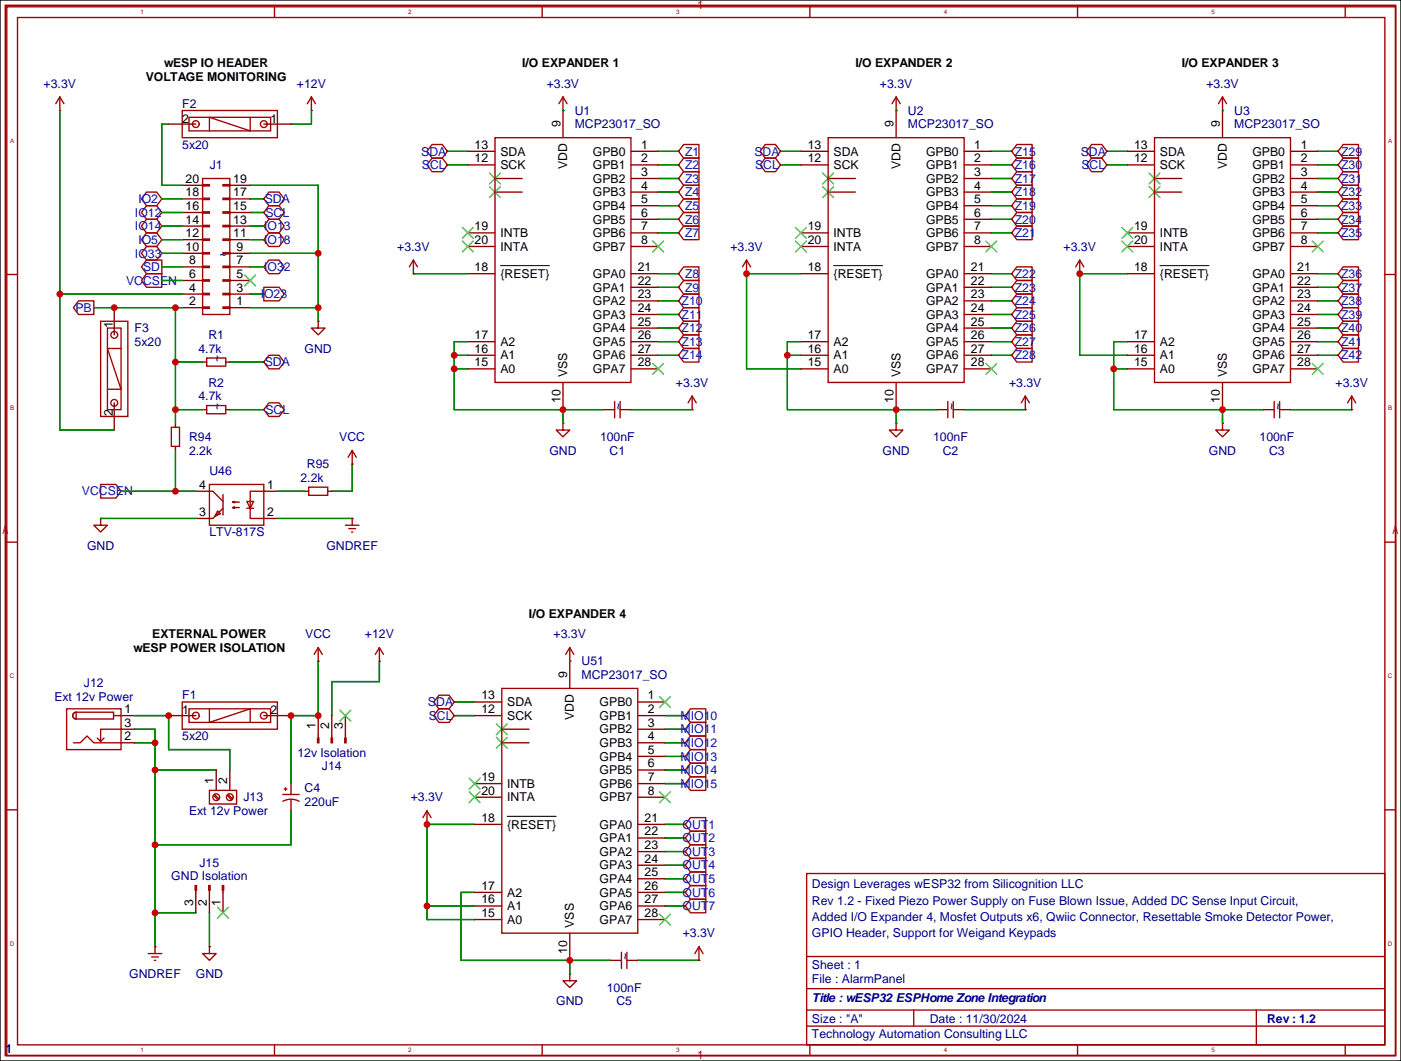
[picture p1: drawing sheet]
<svg xmlns="http://www.w3.org/2000/svg" width="262mm" height="198mm" viewBox="0 0 262 198" stroke-linecap="round" stroke-linejoin="round" font-family="sans-serif">
<path d="M0 0h261.7v198.2h-261.7z" fill="#fff" stroke="#000" stroke-width=".25"/>
<g fill="none" stroke="#a10000" stroke-width=".25">
<path d="M1 1h259.7v196.2h-259.7zM1.3 1.3h259.4v195.9h-259.4zM3.3 3.3h255.4v191.9h-255.4zM11.2 18.1l-.8 1.3M11.2 18.1v2.5M11.2 18.1l.7 1.3M51.3 1.3v2M58.2 18.1l-.8 1.3M58.2 18.1v2.5M58.2 18.1l.7 1.3M101.3 1.3v2M105.2 18.1l-.8 1.3"/>
<path d="M105.2 18.1v2.5M105.2 18.1l.7 1.3M151.3 1.3v2M167.4 18.1l-.8 1.3M167.4 18.1v2.5M167.4 18.1l.7 1.3M201.3 1.3v2M228.3 18.1l-.7 1.3M228.3 18.1v2.5M228.3 18.1l.8 1.3M251.3 1.3v2M27.4 38.4h1.9l.9 1.3-.9 1.3h-1.9l-1-1.3z"/>
<path d="M27.4 35.9h1.9l.9 1.3-.9 1.2h-1.9l-1-1.2zM34 20.6h17.8v5.1h-17.8zM35.3 21.9h15.2v2.6h-15.2zM37.8 33.3h5.1v25.4h-5.1zM37.8 34.5h1.3v.2h-1.3zM37.8 37h1.3v.3h-1.3zM37.8 39.6h1.3v.2h-1.3zM41.7 34.5h1.2v.2h-1.2zM41.7 37h1.2v.3h-1.2zM41.7 39.6h1.2v.2h-1.2zM46.7 21.9v2.6l-7.6-2.6v2.6M50.2 38.4h1.9l1 1.3-1 1.3h-1.9l-.9-1.3z"/>
<path d="M50.2 35.9h1.9l1 1.3-1 1.2h-1.9l-.9-1.2zM80.7 29.5h1.9l1 1.3-1 1.3h-1.9l-.9-1.3zM80.7 27h1.9l1 1.3-1 1.2h-1.9l-.9-1.2zM92.5 25.7h25.4v45.7h-25.4zM127.7 39.7h2.9v2.5h-2.9l-1-1.2zM127.7 27h2.9v2.5h-2.9l-1-1.2zM127.7 34.6h2.9v2.6h-2.9l-1-1.3zM127.7 32.1h2.9v2.5h-2.9l-1-1.3zM127.7 37.2h2.9v2.5h-2.9l-1-1.3zM127.7 29.5h2.9v2.6h-2.9l-1-1.3zM142.9 29.5h1.9l1 1.3-1 1.3h-1.9l-.9-1.3zM142.9 27h1.9l1 1.3-1 1.2h-1.9l-.9-1.2z"/>
<path d="M154.7 25.7h25.4v45.7h-25.4zM189.9 27h2.9v2.5h-2.9l-.9-1.2zM189.9 34.6h2.9v2.6h-2.9l-.9-1.3zM189.9 32.1h2.9v2.5h-2.9l-.9-1.3zM189.9 39.7h2.9v2.5h-2.9l-.9-1.2zM189.9 37.2h2.9v2.5h-2.9l-.9-1.3zM189.9 29.5h2.9v2.6h-2.9l-.9-1.3zM203.9 27h1.9l1 1.3-1 1.2h-1.9l-1-1.2zM203.9 29.5h1.9l1 1.3-1 1.3h-1.9l-1-1.3zM215.6 25.7h25.4v45.7h-25.4zM250.9 32.1h2.8v2.5h-2.8l-1-1.3zM250.9 39.7h2.8v2.5h-2.8l-1-1.2z"/>
<path d="M250.9 27h2.8v2.5h-2.8l-1-1.2zM250.9 34.6h2.8v2.6h-2.8l-1-1.3zM250.9 29.5h2.8v2.6h-2.8l-1-1.3zM250.9 37.2h2.8v2.5h-2.8l-1-1.3zM1.3 51.3h2M14.7 56.2h2.8v2.5h-2.8l-1-1.2zM27.4 51.1h2.8v2.6h-2.8l-1-1.3zM27.4 48.6h2.8v2.5h-2.8l-1-1.2zM27.4 46h1.9l.9 1.3-.9 1.3h-1.9l-1-1.3zM27.4 43.5h1.9l.9 1.3-.9 1.2h-1.9l-1-1.2zM27.4 41h1.9l.9 1.2-.9 1.3h-1.9l-1-1.3zM37.8 42.1h1.3v.3h-1.3z"/>
<path d="M37.8 44.6h1.3v.3h-1.3zM37.8 47.2h1.3v.2h-1.3zM37.8 49.7h1.3v.3h-1.3zM37.8 52.3h1.3v.2h-1.3zM37.8 54.8h1.3v.3h-1.3zM37.8 57.3h1.3v.3h-1.3zM41.7 42.1h1.2v.3h-1.2zM41.7 44.6h1.2v.3h-1.2zM41.7 47.2h1.2v.2h-1.2zM41.7 49.7h1.2v.3h-1.2zM41.7 52.3h1.2v.2h-1.2zM41.7 54.8h1.2v.3h-1.2z"/>
<path d="M41.7 57.3h1.2v.3h-1.2zM49.3 53.7h2.8l1 1.2-1 1.3h-2.8zM50.2 43.5h1.9l1 1.3-1 1.2h-1.9l-.9-1.2zM50.2 41h1.9l1 1.2-1 1.3h-1.9l-.9-1.3zM50.2 48.6h1.9l1 1.3-1 1.2h-1.9l-.9-1.2zM77.2 48.6l-.7 1.3M77.2 48.6v2.5M77.2 48.6l.8 1.3M127.7 42.2h2.9v2.6h-2.9l-1-1.3zM127.7 49.9h2.9v2.5h-2.9l-1-1.3zM127.7 52.4h2.9v2.5h-2.9l-1-1.2zM127.7 54.9h2.9v2.6h-2.9l-1-1.3z"/>
<path d="M127.7 57.5h2.9v2.5h-2.9l-1-1.3zM139.4 48.6l-.7 1.3M139.4 48.6v2.5M139.4 48.6l.8 1.3M189.9 49.9h2.9v2.5h-2.9l-.9-1.3zM189.9 57.5h2.9v2.5h-2.9l-.9-1.3zM189.9 54.9h2.9v2.6h-2.9l-.9-1.3zM189.9 42.2h2.9v2.6h-2.9l-.9-1.3zM189.9 52.4h2.9v2.5h-2.9l-.9-1.2zM201.7 48.6l-.8 1.3M201.7 48.6v2.5M201.7 48.6l.7 1.3"/>
<path d="M250.9 57.5h2.8v2.5h-2.8l-1-1.3zM250.9 42.2h2.8v2.6h-2.8l-1-1.3zM250.9 54.9h2.8v2.6h-2.8l-1-1.3zM250.9 52.4h2.8v2.5h-2.8l-1-1.2zM250.9 49.9h2.8v2.5h-2.8l-1-1.3zM258.7 51.3h2M18.8 60h5.1v17.8h-5.1zM20.1 61.3h2.5v15.2h-2.5zM22.6 65.1h-2.5l2.5 7.6h-2.5M32 79.8h1.5v3.6h-1.5zM38.6 66.9h3.6v1.5h-3.6zM38.6 75.8h3.6v1.5h-3.6z"/>
<path d="M50.2 66.4h1.9l1 1.2-1 1.3h-1.9l-.9-1.3zM50.2 75.3h1.9l1 1.2-1 1.3h-1.9l-.9-1.3zM59.4 60v1.3h1.3l-1.3 1.3-1.2-1.3h1.2M105.2 79.1v1.2h1.2l-1.2 1.3-1.3-1.3h1.3M114.8 75v3M115.8 75v3M127.7 60h2.9v2.6h-2.9l-1-1.3zM127.7 62.6h2.9v2.5h-2.9l-1-1.3zM127.7 65.1h2.9v2.5h-2.9l-1-1.2zM129.3 74l-.8 1.3M129.3 74v2.5M129.3 74l.7 1.3"/>
<path d="M167.4 79.1v1.2h1.3l-1.3 1.3-1.3-1.3h1.3M177 75v3M178.1 75v3M189.9 65.1h2.9v2.5h-2.9l-.9-1.2zM189.9 60h2.9v2.6h-2.9l-.9-1.3zM189.9 62.6h2.9v2.5h-2.9l-.9-1.3zM191.5 74l-.7 1.3M191.5 74v2.5M191.5 74l.8 1.3M228.3 79.1v1.2h1.3l-1.3 1.3-1.2-1.3h1.2M238 75v3M239 75v3"/>
<path d="M250.9 62.6h2.8v2.5h-2.8l-1-1.3zM250.9 60h2.8v2.6h-2.8l-1-1.3zM250.9 65.1h2.8v2.5h-2.8l-1-1.2zM252.5 74l-.8 1.3M252.5 74v2.5M252.5 74l.7 1.3M18.8 90.5h2.9l.9 1.3-.9 1.2h-2.9zM18.8 96.8v1.3h1.3l-1.3 1.3-1.3-1.3h1.3M39.1 90.5h10.2v7.6h-10.2zM39.1 91.8h.7l1.9 1.9M40.6 95.4l.5 .6-1 .5zM41.7 92.4v3.8"/>
<path d="M41.7 94.9l-1.9 1.9h-.7M43.4 94.8l.4-.1v.2l-.4-.1h1.3M43.4 93.8l.4-.1v.2l-.4-.1h1.3M46.1 93.7h1.3l-.7 1.2zM46.1 94.9h1.3M46.7 94.9v1.9h2.6M49.3 91.8h-2.6v3.3M57.7 91h3.5v1.5h-3.5zM64.5 98.1h2.6M65.2 98.7h1.2M65.7 99.4h.2M65.8 84.1l-.8 1.3"/>
<path d="M65.8 84.1v2.6M65.8 96.8v1.3M65.8 84.1l.7 1.3M1.3 101.3h2M258.7 101.3h2M12.4 132.4h10.2v7.6h-10.2zM13.7 138.8h1.3l1.3-1.3 1.2 1.3h5.1M14.2 133h7v1.3h-7zM14.2 133a.64 .64 0 0 0-.6 .7 .64 .64 0 0 0 .6 .6M19.4 137.9l-.6 .6M21.3 133.7h1.3M22.6 136.2h-3.8v2.3l-.6-.6"/>
<path d="M34 131.1h17.8v5.1h-17.8zM35.3 132.4h15.2v2.5h-15.2zM39.1 132.4v2.5l7.6-2.5v2.5M59.3 137.9h.3v.9h-.3zM59.4 121l-.7 1.2M59.4 121v2.5M59.4 137.5v.4M59.4 121l.8 1.2M61.8 137.9h.3v.9h-.3zM62 137.5v.4M64.4 137.9h.2v.9h-.2zM64.5 137.5v.4"/>
<path d="M70.9 121l-.8 1.2M70.9 121v2.5M70.9 121l.7 1.2M82 129.9h1.9l.9 1.2-.9 1.3h-1.9l-1-1.3zM82 132.4h1.9l.9 1.3-.9 1.2h-1.9l-1-1.2zM93.7 128.6h25.4v45.7h-25.4zM106.4 121l-.7 1.2M106.4 121v2.5M106.4 121l.8 1.2M129 134.9h2.8v2.6h-2.8l-1-1.3zM129 137.5h2.8v2.5h-2.8l-1-1.2zM129 132.4h2.8v2.5h-2.8l-1-1.2z"/>
<path d="M1.3 151.3h2M39.1 147.6h5.1v2.6h-5.1zM39.9 148.6l.8 .8M40.1 148.4l.8 .8M42.4 148.6l.9 .8M42.6 148.4l.8 .8M52.8 148.4h3.1M53.1 147.4h.5M53.3 147.1v.5M55.9 149.7a3.2 3.2 0 0 0-3.1 0M79.8 151.5l-.8 1.2M79.8 151.5v2.5"/>
<path d="M79.8 151.5l.7 1.2M129 142.6h2.8v2.5h-2.8l-1-1.3zM129 145.1h2.8v2.5h-2.8l-1-1.2zM129 157.8h2.8v2.5h-2.8l-1-1.2zM129 155.3h2.8v2.5h-2.8l-1-1.3zM129 140h2.8v2.6h-2.8l-1-1.3zM129 152.7h2.8v2.6h-2.8l-1-1.3zM258.7 151.3h2M27.7 178.1h2.5M28.3 178.8h1.3M28.8 179.4h.3M29 176.9v1.2"/>
<path d="M36.4 165.4h.3v.9h-.3zM36.6 166.3v.4M39 165.4h.2v.9h-.2zM39.1 176.9v1.2h1.3l-1.3 1.3-1.3-1.3h1.3M39.1 166.3v.4M41.5 165.4h.3v.9h-.3zM41.7 166.3v.4M116.1 177.9v3M117.1 177.9v3M129 165.4h2.8v2.6h-2.8l-1-1.3zM129 162.9h2.8v2.5h-2.8l-1-1.2zM129 160.3h2.8v2.6h-2.8l-1-1.3z"/>
<path d="M129 168h2.8v2.5h-2.8l-1-1.3zM130.6 176.9l-.8 1.2M130.6 176.9v2.5M130.6 176.9l.7 1.2M150.7 178.7h108M150.7 163.2h108v32h-108zM51.3 195.2v2M101.3 195.2v2M106.4 181.9v1.3h1.3l-1.3 1.3-1.2-1.3h1.2M150.7 191.7h108M150.7 188.7h108M150.7 184.7h108"/>
<path d="M151.3 195.2v2M170.7 188.7v3M201.3 195.2v2M234.7 188.7v6.5M251.3 195.2v2"/>
<circle cx="36.6" cy="23.2" r=".63"/>
<circle cx="49.3" cy="23.2" r=".63"/>
<circle cx="21.3" cy="75.3" r=".63"/>
<circle cx="21.3" cy="62.6" r=".63"/>
<circle cx="36.6" cy="133.7" r=".63"/>
<circle cx="49.3" cy="133.7" r=".63"/>
<circle cx="40.4" cy="148.9" r=".63"/>
<circle cx="42.9" cy="148.9" r=".63"/>
</g>
<g fill="none" stroke="#008700" stroke-width=".25">
<path d="M11.2 20.6v59.7h10.1M30.2 37.2h3.8M30.2 39.7h3.8M31.5 23.2h-1.3v11.4h3.8M46.7 37.2h2.6M46.7 39.7h2.6M46.7 34.6h12.7v25.4M58.2 20.6v2.6h-3.8M83.6 30.8h3.8M83.6 28.3h3.8M105.2 20.6h.1M122.9 35.9h3.8"/>
<path d="M122.9 38.4h3.8M122.9 30.8h3.8M122.9 28.3h3.8M122.9 33.3h3.8M145.8 30.8h3.8M145.8 28.3h3.8M167.4 20.6h.1M185.2 35.9h3.8M185.2 38.4h3.8M185.2 30.8h3.8M185.2 28.3h3.8M185.2 33.3h3.8"/>
<path d="M206.8 30.8h3.8M206.8 28.3h3.8M228.3 20.6h.1M246.1 35.9h3.8M246.1 38.4h3.8M246.1 30.8h3.8M246.1 28.3h3.8M246.1 33.3h3.8M11.2 54.9h22.8M17.5 57.5h16.5M30.2 47.3h3.8M30.2 52.4h3.8"/>
<path d="M30.2 49.9h3.8M30.2 42.2h3.8M30.2 44.8h3.8M32.8 57.5v21.6M46.7 54.9h2.6M46.7 47.3h12.7M46.7 57.5h12.7M46.7 49.9h2.6M46.7 42.2h2.6M46.7 44.8h2.6M77.2 51.1h10.2M122.9 58.7h3.8"/>
<path d="M122.9 53.7h3.8M122.9 41h3.8M122.9 43.5h3.8M122.9 51.1h3.8M122.9 56.2h3.8M149.6 51.1h-10.2v17.8h10.2M185.2 58.7h3.8M185.2 53.7h3.8M185.2 41h3.8M185.2 43.5h3.8M185.2 51.1h3.8M185.2 56.2h3.8"/>
<path d="M210.6 51.1h-8.9v15.3h8.9M246.1 58.7h3.8M246.1 53.7h3.8M246.1 41h3.8M246.1 43.5h3.8M246.1 51.1h3.8M246.1 56.2h3.8M32.8 67.6h5M32.8 76.5h5M42.9 67.6h6.4M42.9 76.5h6.4M84.8 66.4h2.6"/>
<path d="M84.8 68.9h2.6M87.4 63.8h-2.6v12.7h28M105.2 76.5v2.6M117.9 76.5h11.4M122.9 63.8h3.8M122.9 66.4h3.8M122.9 61.3h3.8M147.1 66.4h2.5M149.6 63.8h-2.5v12.7h27.9M167.4 76.5v2.6M180.1 76.5h11.4M185.2 63.8h3.8"/>
<path d="M185.2 66.4h3.8M185.2 61.3h3.8M208 68.9h2.6M210.6 63.8h-2.6v12.7h28M228.3 76.5v2.6M241 76.5h11.5M246.1 63.8h3.8M246.1 66.4h3.8M246.1 61.3h3.8M18.8 96.8h17.8M22.6 91.8h14M32.8 84.1v7.7"/>
<path d="M51.8 91.8h5.1M51.8 96.8h14M65.8 86.7v5.1h-3.8M25.1 136.2h3.9v40.7M25.1 138.8h3.9M25.1 133.7h6.4v6.3h11.4v3.8M59.4 123.5v10.2h-5v12.7M70.9 123.5v3.8h-8.9v6.4M84.8 133.7h3.8M84.8 131.1h3.8M106.4 123.5h.1M124.2 138.8h3.8"/>
<path d="M124.2 136.2h3.8M124.2 133.7h3.8M29 143.8h11.4M54.4 151.5v6.3h-25.4M88.6 154h-8.8v17.8h8.8M124.2 143.8h3.8M124.2 154h3.8M124.2 141.3h3.8M124.2 146.4h3.8M124.2 156.5h3.8M124.2 159.1h3.8M29 170.5h7.6"/>
<path d="M39.1 170.5v6.4M79.8 169.2h8.8M88.6 166.7h-2.5v12.7h27.9M106.4 179.4v2.5M119.1 179.4h11.5M124.2 161.6h3.8M124.2 169.2h3.8M124.2 164.2h3.8M124.2 166.7h3.8"/>
</g>
<g fill="none" stroke="#870000" stroke-width=".25">
<path d="M11.2 20.6h.1M30.2 37.2h.1M30.2 39.7h.1M31.5 23.2h5.1M34 39.7h3.8M34 37.2h3.8M34 34.6h3.8M42.9 39.7h3.8M42.9 37.2h3.8M42.9 34.6h3.8M49.3 37.1v.1M49.3 39.7h.1"/>
<path d="M49.3 23.2h5.1M58.2 20.6h.1M83.6 28.3h.1M83.6 30.8h.1M87.4 28.3h5.1M87.4 30.8h5.1M92.5 33.3h5M92.5 35.9h5M105.2 20.6h.1M105.2 20.6v5.1M117.9 28.3h5M117.9 33.3h5"/>
<path d="M117.9 30.8h5M117.9 35.9h5M117.9 38.4h5M126.7 28.3h.1M126.7 30.8h.1M126.7 33.3h.1M126.7 35.9h.1M126.7 38.4h.1M145.8 28.3h.1M145.8 30.8h.1M149.6 28.3h5.1M149.6 30.8h5.1"/>
<path d="M154.7 33.3h5.1M154.7 35.9h5.1M167.4 20.6h.1M167.4 20.6v5.1M180.1 28.3h5.1M180.1 33.3h5.1M180.1 30.8h5.1M180.1 35.9h5.1M180.1 38.4h5.1M189 28.3h.1M189 30.8h.1M189 33.3h.1"/>
<path d="M189 35.9h.1M189 38.4h.1M206.8 28.3h.1M206.8 30.8h.1M210.6 28.3h5M210.6 30.8h5M215.6 33.3h5.1M215.6 35.9h5.1M228.3 20.6h.1M228.3 20.6v5.1M241 28.3h5.1M241 33.3h5.1"/>
<path d="M241 30.8h5.1M241 35.9h5.1M241 38.4h5.1M249.9 28.3h.1M249.9 30.8h.1M249.9 33.3h.1M249.9 35.9h.1M249.9 38.4h.1M17.5 57.5h.1M21.3 57.5v5.1M30.2 42.2h.1M30.2 44.8h.1"/>
<path d="M30.2 47.3h.1M30.2 49.8v.1M30.2 52.4h.1M34 57.5h3.8M34 47.3h3.8M34 44.8h3.8M34 42.2h3.8M34 54.9h3.8M34 52.4h3.8M34 49.9h3.8M42.9 57.5h3.8M42.9 47.3h3.8"/>
<path d="M42.9 44.8h3.8M42.9 42.2h3.8M42.9 54.9h3.8M42.9 52.4h3.8M42.9 49.9h3.8M49.3 42.2h.1M49.3 44.8h.1M49.3 49.9h.1M49.3 54.9h.1M77.2 51.1h.1M87.4 51.1h5.1M87.4 43.5h5.1"/>
<path d="M87.4 46h5.1M117.9 51.1h5M117.9 43.5h5M117.9 46h5M117.9 53.7h5M117.9 56.2h5M117.9 58.7h5M117.9 41h5M126.7 41h.1M126.7 43.5h.1M126.7 51.1h.1M126.7 53.7h.1"/>
<path d="M126.7 56.2h.1M126.7 58.7h.1M139.4 51.1h.1M149.6 51.1h5.1M149.6 43.5h5.1M149.6 46h5.1M180.1 51.1h5.1M180.1 43.5h5.1M180.1 46h5.1M180.1 53.7h5.1M180.1 56.2h5.1M180.1 58.7h5.1"/>
<path d="M180.1 41h5.1M189 41h.1M189 43.5h.1M189 51.1h.1M189 53.7h.1M189 56.2h.1M189 58.7h.1M201.7 51.1h.1M210.6 51.1h5M210.6 43.5h5M210.6 46h5M241 51.1h5.1"/>
<path d="M241 43.5h5.1M241 46h5.1M241 53.7h5.1M241 56.2h5.1M241 58.7h5.1M241 41h5.1M249.9 41h.1M249.9 43.5h.1M249.9 51.1h.1M249.9 53.7h.1M249.9 56.2h.1M249.9 58.7h.1"/>
<path d="M21.3 75.3v5M32.8 79.1v.7M37.8 67.6h.8M37.8 76.5h.8M42.2 67.6h.7M42.2 76.5h.7M49.3 67.6h.1M49.3 76.5h.1M59.4 60h.1M87.4 68.9h5.1M87.4 66.4h5.1M87.4 63.8h5.1"/>
<path d="M105.2 79.1h.1M105.2 71.4v5.1M112.8 76.5h2M115.8 76.5h2.1M117.9 68.9h5M117.9 66.4h5M117.9 63.8h5M117.9 61.3h5M126.7 61.3h.1M126.7 63.8h.1M126.7 66.4h.1M129.3 76.5h.1"/>
<path d="M149.6 68.9h5.1M149.6 66.4h5.1M149.6 63.8h5.1M167.4 79.1h.1M167.4 71.4v5.1M175 76.5h2M178.1 76.5h2M180.1 68.9h5.1M180.1 66.4h5.1M180.1 63.8h5.1M180.1 61.3h5.1M189 61.3h.1"/>
<path d="M189 63.8h.1M189 66.4h.1M191.5 76.5h.1M210.6 68.9h5M210.6 66.4h5M210.6 63.8h5M228.3 79.1h.1M228.3 71.4v5.1M236 76.5h2M239 76.5h2M241 68.9h5.1M241 66.4h5.1"/>
<path d="M241 63.8h5.1M241 61.3h5.1M249.9 61.3h.1M249.9 63.8h.1M249.9 66.4h.1M252.5 76.5h.1M18.8 96.8h.1M22.6 91.8h.1M32.8 83.4v.7M36.6 91.8h2.5M36.6 96.8h2.5M49.3 91.8h2.5"/>
<path d="M49.3 96.8h2.5M56.9 91.8h.8M61.2 91.8h.8M65.8 86.7h.1M65.8 96.8h.1M22.6 133.7h2.5M22.6 138.8h2.5M22.6 136.2h2.5M31.5 133.7h5.1M49.3 133.7h5.1M59.4 123.5h.1M59.4 133.7v3.8"/>
<path d="M62 133.7v3.8M64.5 133.7v3.8M70.9 123.5h.1M84.8 131.1h.1M84.8 133.7h.1M88.6 133.7h5.1M88.6 131.1h5.1M93.7 138.8h5.1M93.7 136.2h5.1M106.4 123.5h.1M106.4 123.5v5.1M119.1 133.7h5.1"/>
<path d="M119.1 138.8h5.1M119.1 136.2h5.1M119.1 131.1h5.1M128 133.7h.1M128 136.2h.1M128 138.7v.1M40.4 143.8v3.8M42.9 143.8v3.8M54.4 146.4v2M54.4 149.4v2.1M79.8 154h.1M88.6 154h5.1"/>
<path d="M88.6 146.4h5.1M88.6 148.9h5.1M119.1 154h5.1M119.1 146.4h5.1M119.1 148.9h5.1M119.1 156.5h5.1M119.1 159.1h5.1M119.1 141.3h5.1M119.1 143.8h5.1M128 141.3h.1M128 143.8h.1M128 146.4h.1"/>
<path d="M128 154h.1M128 156.5h.1M128 159.1h.1M29 176.9h.1M36.6 166.7v3.8M39.1 176.9h.1M39.1 166.7v3.8M41.7 166.7v3.8M88.6 171.8h5.1M88.6 169.2h5.1M88.6 166.7h5.1M106.4 174.3v5.1"/>
<path d="M114 179.4h2.1M117.1 179.4h2M119.1 171.8h5.1M119.1 169.2h5.1M119.1 166.7h5.1M119.1 161.6h5.1M119.1 164.2h5.1M128 161.6h.1M128 164.1v.1M128 166.7h.1M128 169.2h.1M130.6 179.4h.1"/>
<path d="M106.4 181.9h.1"/>
</g>
<g fill="none" stroke="#3c3" stroke-width=".25">
<path d="M91.4 32.3l2.1 2.1M91.4 34.9l2.1 2M93.5 32.3l-2.1 2.1M93.5 34.9l-2.1 2M153.7 32.3l2 2.1M153.7 34.9l2 2M155.7 32.3l-2 2.1M155.7 34.9l-2 2M214.6 32.3l2.1 2.1M214.6 34.9l2.1 2M216.7 32.3l-2.1 2.1M216.7 34.9l-2.1 2"/>
<path d="M45.7 51.4l2.1 2M47.8 51.4l-2.1 2M86.4 42.5l2 2M86.4 45l2 2.1M88.4 42.5l-2 2M88.4 45l-2 2.1M121.9 45l2.1 2.1M124 45l-2.1 2.1M148.6 42.5l2 2M148.6 45l2 2.1M150.6 42.5l-2 2M150.6 45l-2 2.1"/>
<path d="M184.1 45l2.1 2.1M186.2 45l-2.1 2.1M209.5 42.5l2.1 2M209.5 45l2.1 2.1M211.6 42.5l-2.1 2M211.6 45l-2.1 2.1M245.1 45l2 2.1M247.1 45l-2 2.1M121.9 67.9l2.1 2M124 67.9l-2.1 2M184.1 67.9l2.1 2M186.2 67.9l-2.1 2"/>
<path d="M245.1 67.9l2 2M247.1 67.9l-2 2M63.5 132.7l2 2M65.5 132.7l-2 2M92.7 135.2l2 2M92.7 137.7l2 2.1M94.7 135.2l-2 2M94.7 137.7l-2 2.1M123.2 130.1l2 2M125.2 130.1l-2 2M87.6 145.4l2.1 2M87.6 147.9l2.1 2"/>
<path d="M89.7 145.4l-2.1 2M89.7 147.9l-2.1 2M123.2 147.9l2 2M125.2 147.9l-2 2M40.6 169.5l2.1 2M42.7 169.5l-2.1 2M123.2 170.8l2 2M125.2 170.8l-2 2"/>
</g>
<path d="M93.5 49.6h9.1M155.7 49.6h9.2M216.7 49.6h9.1M94.7 152.5h9.2" fill="none" stroke="#000" stroke-width=".19"/>
<g fill="#c00">
<circle cx="201.7" cy="51.1" r=".63"/>
<circle cx="29" cy="157.8" r=".63"/>
<circle cx="29" cy="143.8" r=".63"/>
<circle cx="29" cy="138.8" r=".63"/>
<circle cx="29" cy="170.5" r=".63"/>
<circle cx="139.4" cy="51.1" r=".63"/>
<circle cx="59.4" cy="133.7" r=".63"/>
<circle cx="54.4" cy="133.7" r=".63"/>
<circle cx="59.4" cy="47.3" r=".63"/>
<circle cx="59.4" cy="57.5" r=".63"/>
<circle cx="84.8" cy="66.4" r=".63"/>
<circle cx="84.8" cy="68.9" r=".63"/>
<circle cx="105.2" cy="76.5" r=".63"/>
<circle cx="208" cy="68.9" r=".64"/>
<circle cx="228.3" cy="76.5" r=".63"/>
<circle cx="147.1" cy="66.4" r=".63"/>
<circle cx="167.4" cy="76.5" r=".63"/>
<circle cx="11.2" cy="54.9" r=".63"/>
<circle cx="32.8" cy="91.8" r=".63"/>
<circle cx="21.3" cy="57.5" r=".63"/>
<circle cx="32.8" cy="76.5" r=".63"/>
<circle cx="32.8" cy="67.6" r=".63"/>
<circle cx="32.8" cy="57.5" r=".63"/>
<circle cx="31.5" cy="133.7" r=".63"/>
<circle cx="79.8" cy="154" r=".63"/>
<circle cx="79.8" cy="169.2" r=".64"/>
<circle cx="106.4" cy="179.4" r=".63"/>
</g>
<g font-size="2.3" fill="#000080">
<text x="8.2" y="16.4">+3.3V</text>
<text x="55.5" y="16.4">+12V</text>
<text x="102.1" y="16.3">+3.3V</text>
<text x="164.4" y="16.3">+3.3V</text>
<text x="225.3" y="16.3">+3.3V</text>
<text x="34" y="20.2">F2</text>
<text x="107.4" y="21.4">U1</text>
<text x="107.4" y="24">MCP23017_SO</text>
<text x="169.6" y="21.4">U2</text>
<text x="169.6" y="24">MCP23017_SO</text>
<text x="230.5" y="21.4">U3</text>
<text x="230.5" y="24">MCP23017_SO</text>
<text x="34" y="27.8">5x20</text>
<text x="39.2" y="31.6">J1</text>
<text x="74.2" y="46.8">+3.3V</text>
<text x="136.4" y="46.8">+3.3V</text>
<text x="198.7" y="46.8">+3.3V</text>
<text x="41" y="48.1">~</text>
<text x="25.1" y="62.1">F3</text>
<text x="25.1" y="64.6">5x20</text>
<text x="37.1" y="65.9">4.7k</text>
<text x="38.9" y="63.3">R1</text>
<text x="56.9" y="65.9">GND</text>
<text x="41.2" y="67.6" transform="rotate(-90 41.2 67.6)">~</text>
<text x="37.1" y="74.8">4.7k</text>
<text x="38.9" y="72.2">R2</text>
<text x="41.2" y="76.5" transform="rotate(-90 41.2 76.5)">~</text>
<text x="116.1" y="76.5" transform="rotate(-90 116.1 76.5)">~</text>
<text x="126.3" y="72.2">+3.3V</text>
<text x="178.3" y="76.5" transform="rotate(-90 178.3 76.5)">~</text>
<text x="188.5" y="72.2">+3.3V</text>
<text x="239.3" y="76.5" transform="rotate(-90 239.3 76.5)">~</text>
<text x="249.5" y="72.2">+3.3V</text>
<text x="35.3" y="82.4">R94</text>
<text x="63.4" y="82.4">VCC</text>
<text x="112.1" y="82.4">100nF</text>
<text x="174.3" y="82.4">100nF</text>
<text x="235.3" y="82.4">100nF</text>
<text x="35.3" y="84.9">2.2k</text>
<text x="39.1" y="88.7">U46</text>
<text x="57.3" y="87.5">R95</text>
<text x="102.6" y="84.9">GND</text>
<text x="113.9" y="84.9">C1</text>
<text x="164.8" y="84.9">GND</text>
<text x="176.1" y="84.9">C2</text>
<text x="225.8" y="84.9">GND</text>
<text x="237" y="84.9">C3</text>
<text x="56.1" y="90">2.2k</text>
<text x="39.1" y="100.2">LTV-817S</text>
<text x="16.3" y="102.7">GND</text>
<text x="61" y="102.7">GNDREF</text>
<text x="57" y="119.2">VCC</text>
<text x="68.2" y="119.2">+12V</text>
<text x="103.4" y="119.2">+3.3V</text>
<text x="108.6" y="124.3">U51</text>
<text x="10.2" y="130.9">Ext 12v Power</text>
<text x="15.7" y="128.4">J12</text>
<text x="34" y="130.7">F1</text>
<text x="108.6" y="126.8">MCP23017_SO</text>
<text x="34" y="138.3">5x20</text>
<text x="55.6" y="141.3">12v Isolation</text>
<text x="60.1" y="143.9">J14</text>
<text x="45.5" y="149.7">J13</text>
<text x="56.9" y="148">C4</text>
<text x="76.7" y="149.7">+3.3V</text>
<text x="35.3" y="152.2">Ext 12v Power</text>
<text x="56.9" y="150.5">220uF</text>
<text x="37.3" y="161.9">J15</text>
<text x="32" y="164.4">GND Isolation</text>
<text x="151.7" y="166">Design Leverages wESP32 from Silicognition LLC</text>
<text x="151.7" y="172">Added I/O Expander 4, Mosfet Outputs x6, Qwiic Connector, Resettable Smoke Detector Power,</text>
<text x="151.7" y="169">Rev 1.2 - Fixed Piezo Power Supply on Fuse Blown Issue, Added DC Sense Input Circuit,</text>
<text x="117.4" y="179.4" transform="rotate(-90 117.4 179.4)">~</text>
<text x="127.5" y="175.1">+3.3V</text>
<text x="151.7" y="175">GPIO Header, Support for Weigand Keypads</text>
<text x="24.1" y="182.7">GNDREF</text>
<text x="36.6" y="182.7">GND</text>
<text x="113.3" y="185.3">100nF</text>
<text x="151.7" y="183.7">File : AlarmPanel</text>
<text x="151.7" y="181">Sheet : 1</text>
<text x="103.9" y="187.8">GND</text>
<text x="115.1" y="187.8">C5</text>
<text x="151.7" y="191.1">Size : &quot;A&quot;</text>
<text x="151.7" y="187.3">Title : wESP32 ESPHome Zone Integration</text>
<text x="173.7" y="191.1">Date : 11/30/2024</text>
<text x="236.7" y="191.1">Rev : 1.2</text>
<text x="1" y="196.7">1</text>
<text x="151.7" y="193.9">Technology Automation Consulting LLC</text>
</g>
<g font-size="2.3">
<text x="27.2" y="15.1">VOLTAGE MONITORING</text>
<text x="30.7" y="12.5">wESP IO HEADER</text>
<text x="97.5" y="12.5">I/O EXPANDER 1</text>
<text x="159.8" y="12.5">I/O EXPANDER 2</text>
<text x="220.7" y="12.5">I/O EXPANDER 3</text>
<text x="34" y="22.9">2</text>
<text x="50.5" y="22.9">1</text>
<text x="104.7" y="23.8" transform="rotate(-90 104.7 23.8)">9</text>
<text x="166.9" y="23.8" transform="rotate(-90 166.9 23.8)">9</text>
<text x="227.9" y="23.8" transform="rotate(-90 227.9 23.8)">9</text>
<text x="88.6" y="27.8">13</text>
<text x="93.5" y="29.1">SDA</text>
<text x="110.7" y="29.1">GPB0</text>
<text x="119.8" y="27.8">1</text>
<text x="150.9" y="27.8">13</text>
<text x="155.7" y="29.1">SDA</text>
<text x="173" y="29.1">GPB0</text>
<text x="182" y="27.8">1</text>
<text x="211.8" y="27.8">13</text>
<text x="216.7" y="29.1">SDA</text>
<text x="233.9" y="29.1">GPB0</text>
<text x="243" y="27.8">1</text>
<text x="34.7" y="34.1">20</text>
<text x="43.6" y="34.1">19</text>
<text x="88.6" y="30.3">12</text>
<text x="93.5" y="31.6">SCK</text>
<text x="105.9" y="31.6" transform="rotate(-90 105.9 31.6)">VDD</text>
<text x="110.7" y="31.6">GPB1</text>
<text x="110.7" y="34.1">GPB2</text>
<text x="119.8" y="30.3">2</text>
<text x="119.8" y="32.9">3</text>
<text x="119.8" y="35.4">4</text>
<text x="150.9" y="30.3">12</text>
<text x="155.7" y="31.6">SCK</text>
<text x="168.2" y="31.6" transform="rotate(-90 168.2 31.6)">VDD</text>
<text x="173" y="31.6">GPB1</text>
<text x="173" y="34.1">GPB2</text>
<text x="182" y="30.3">2</text>
<text x="182" y="32.9">3</text>
<text x="182" y="35.4">4</text>
<text x="211.8" y="30.3">12</text>
<text x="216.7" y="31.6">SCK</text>
<text x="229.1" y="31.6" transform="rotate(-90 229.1 31.6)">VDD</text>
<text x="233.9" y="31.6">GPB1</text>
<text x="233.9" y="34.1">GPB2</text>
<text x="243" y="30.3">2</text>
<text x="243" y="32.9">3</text>
<text x="243" y="35.4">4</text>
<text x="34.7" y="41.8">14</text>
<text x="34.7" y="39.2">16</text>
<text x="34.7" y="36.7">18</text>
<text x="43.6" y="41.8">13</text>
<text x="43.6" y="39.2">15</text>
<text x="43.6" y="36.7">17</text>
<text x="110.7" y="36.7">GPB3</text>
<text x="110.7" y="39.2">GPB4</text>
<text x="110.7" y="41.8">GPB5</text>
<text x="119.8" y="37.9">5</text>
<text x="119.8" y="40.5">6</text>
<text x="173" y="36.7">GPB3</text>
<text x="173" y="39.2">GPB4</text>
<text x="173" y="41.8">GPB5</text>
<text x="182" y="37.9">5</text>
<text x="182" y="40.5">6</text>
<text x="233.9" y="36.7">GPB3</text>
<text x="233.9" y="39.2">GPB4</text>
<text x="233.9" y="41.8">GPB5</text>
<text x="243" y="37.9">5</text>
<text x="243" y="40.5">6</text>
<text x="34.7" y="46.8">10</text>
<text x="34.7" y="44.3">12</text>
<text x="43.6" y="44.3">11</text>
<text x="44.2" y="46.8">9</text>
<text x="88.6" y="43">19</text>
<text x="88.6" y="45.6">20</text>
<text x="93.5" y="44.3">INTB</text>
<text x="93.5" y="46.8">INTA</text>
<text x="110.7" y="44.3">GPB6</text>
<text x="110.7" y="46.8">GPB7</text>
<text x="119.8" y="43">7</text>
<text x="119.8" y="45.6">8</text>
<text x="150.9" y="43">19</text>
<text x="150.9" y="45.6">20</text>
<text x="155.7" y="44.3">INTB</text>
<text x="155.7" y="46.8">INTA</text>
<text x="173" y="44.3">GPB6</text>
<text x="173" y="46.8">GPB7</text>
<text x="182" y="43">7</text>
<text x="182" y="45.6">8</text>
<text x="211.8" y="43">19</text>
<text x="211.8" y="45.6">20</text>
<text x="216.7" y="44.3">INTB</text>
<text x="216.7" y="46.8">INTA</text>
<text x="233.9" y="44.3">GPB6</text>
<text x="233.9" y="46.8">GPB7</text>
<text x="243" y="43">7</text>
<text x="243" y="45.6">8</text>
<text x="35.3" y="51.9">6</text>
<text x="35.3" y="49.4">8</text>
<text x="44.2" y="51.9">5</text>
<text x="44.2" y="49.4">7</text>
<text x="88.6" y="50.6">18</text>
<text x="93.5" y="51.9">{RESET}</text>
<text x="110.7" y="51.9">GPA0</text>
<text x="119.1" y="50.6">21</text>
<text x="119.1" y="53.2">22</text>
<text x="150.9" y="50.6">18</text>
<text x="155.7" y="51.9">{RESET}</text>
<text x="173" y="51.9">GPA0</text>
<text x="181.4" y="50.6">21</text>
<text x="181.4" y="53.2">22</text>
<text x="211.8" y="50.6">18</text>
<text x="216.7" y="51.9">{RESET}</text>
<text x="233.9" y="51.9">GPA0</text>
<text x="242.3" y="50.6">21</text>
<text x="242.3" y="53.2">22</text>
<text x="35.3" y="57">2</text>
<text x="35.3" y="54.5">4</text>
<text x="44.2" y="57">1</text>
<text x="44.2" y="54.5">3</text>
<text x="110.7" y="54.5">GPA1</text>
<text x="110.7" y="57">GPA2</text>
<text x="110.7" y="59.5">GPA3</text>
<text x="119.1" y="55.7">23</text>
<text x="119.1" y="58.3">24</text>
<text x="173" y="54.5">GPA1</text>
<text x="173" y="57">GPA2</text>
<text x="173" y="59.5">GPA3</text>
<text x="181.4" y="55.7">23</text>
<text x="181.4" y="58.3">24</text>
<text x="233.9" y="54.5">GPA1</text>
<text x="233.9" y="57">GPA2</text>
<text x="233.9" y="59.5">GPA3</text>
<text x="242.3" y="55.7">23</text>
<text x="242.3" y="58.3">24</text>
<text x="21.1" y="61.3" transform="rotate(-90 21.1 61.3)">1</text>
<text x="88.6" y="65.9">16</text>
<text x="88.6" y="63.3">17</text>
<text x="93.5" y="64.6">A2</text>
<text x="110.7" y="62.1">GPA4</text>
<text x="110.7" y="64.6">GPA5</text>
<text x="119.1" y="60.8">25</text>
<text x="119.1" y="63.3">26</text>
<text x="119.1" y="65.9">27</text>
<text x="150.9" y="65.9">16</text>
<text x="150.9" y="63.3">17</text>
<text x="155.7" y="64.6">A2</text>
<text x="173" y="62.1">GPA4</text>
<text x="173" y="64.6">GPA5</text>
<text x="181.4" y="60.8">25</text>
<text x="181.4" y="63.3">26</text>
<text x="181.4" y="65.9">27</text>
<text x="211.8" y="65.9">16</text>
<text x="211.8" y="63.3">17</text>
<text x="216.7" y="64.6">A2</text>
<text x="233.9" y="62.1">GPA4</text>
<text x="233.9" y="64.6">GPA5</text>
<text x="242.3" y="60.8">25</text>
<text x="242.3" y="63.3">26</text>
<text x="242.3" y="65.9">27</text>
<text x="88.6" y="68.4">15</text>
<text x="93.5" y="69.7">A0</text>
<text x="93.5" y="67.2">A1</text>
<text x="105.9" y="70.4" transform="rotate(-90 105.9 70.4)">VSS</text>
<text x="110.7" y="67.2">GPA6</text>
<text x="110.7" y="69.7">GPA7</text>
<text x="119.1" y="68.4">28</text>
<text x="150.9" y="68.4">15</text>
<text x="155.7" y="69.7">A0</text>
<text x="155.7" y="67.2">A1</text>
<text x="168.2" y="70.4" transform="rotate(-90 168.2 70.4)">VSS</text>
<text x="173" y="67.2">GPA6</text>
<text x="173" y="69.7">GPA7</text>
<text x="181.4" y="68.4">28</text>
<text x="211.8" y="68.4">15</text>
<text x="216.7" y="69.7">A0</text>
<text x="216.7" y="67.2">A1</text>
<text x="229.1" y="70.4" transform="rotate(-90 229.1 70.4)">VSS</text>
<text x="233.9" y="67.2">GPA6</text>
<text x="233.9" y="69.7">GPA7</text>
<text x="242.3" y="68.4">28</text>
<text x="21.1" y="77.8" transform="rotate(-90 21.1 77.8)">2</text>
<text x="104.7" y="75.3" transform="rotate(-90 104.7 75.3)">10</text>
<text x="166.9" y="75.3" transform="rotate(-90 166.9 75.3)">10</text>
<text x="227.9" y="75.3" transform="rotate(-90 227.9 75.3)">10</text>
<text x="37.2" y="91.3">4</text>
<text x="49.9" y="91.3">1</text>
<text x="37.2" y="96.4">3</text>
<text x="49.9" y="96.4">2</text>
<text x="28.4" y="119.2">EXTERNAL POWER</text>
<text x="98.8" y="115.4">I/O EXPANDER 4</text>
<text x="24.9" y="121.8">wESP POWER ISOLATION</text>
<text x="89.9" y="130.7">13</text>
<text x="94.7" y="131.9">SDA</text>
<text x="105.9" y="126.7" transform="rotate(-90 105.9 126.7)">9</text>
<text x="112" y="131.9">GPB0</text>
<text x="121" y="130.7">1</text>
<text x="23.2" y="133.2">1</text>
<text x="23.2" y="135.7">3</text>
<text x="34" y="133.4">1</text>
<text x="50.5" y="133.4">2</text>
<text x="59" y="136.2" transform="rotate(-90 59 136.2)">1</text>
<text x="61.5" y="136.2" transform="rotate(-90 61.5 136.2)">2</text>
<text x="64" y="136.2" transform="rotate(-90 64 136.2)">3</text>
<text x="89.9" y="133.2">12</text>
<text x="94.7" y="134.5">SCK</text>
<text x="107.2" y="134.4" transform="rotate(-90 107.2 134.4)">VDD</text>
<text x="112" y="134.5">GPB1</text>
<text x="112" y="137">GPB2</text>
<text x="121" y="133.2">2</text>
<text x="121" y="135.7">3</text>
<text x="23.2" y="138.3">2</text>
<text x="112" y="139.5">GPB3</text>
<text x="112" y="142.1">GPB4</text>
<text x="121" y="138.3">4</text>
<text x="121" y="140.8">5</text>
<text x="121" y="143.4">6</text>
<text x="39.9" y="146.4" transform="rotate(-90 39.9 146.4)">1</text>
<text x="42.4" y="146.4" transform="rotate(-90 42.4 146.4)">2</text>
<text x="89.9" y="145.9">19</text>
<text x="89.9" y="148.4">20</text>
<text x="94.7" y="147.2">INTB</text>
<text x="94.7" y="149.7">INTA</text>
<text x="112" y="144.6">GPB5</text>
<text x="112" y="147.2">GPB6</text>
<text x="112" y="149.7">GPB7</text>
<text x="121" y="145.9">7</text>
<text x="121" y="148.4">8</text>
<text x="89.9" y="153.5">18</text>
<text x="94.7" y="154.8">{RESET}</text>
<text x="112" y="154.8">GPA0</text>
<text x="120.4" y="153.5">21</text>
<text x="112" y="157.3">GPA1</text>
<text x="112" y="159.9">GPA2</text>
<text x="120.4" y="156.1">22</text>
<text x="120.4" y="158.6">23</text>
<text x="120.4" y="161.1">24</text>
<text x="89.9" y="166.2">17</text>
<text x="94.7" y="167.5">A2</text>
<text x="112" y="162.4">GPA3</text>
<text x="112" y="164.9">GPA4</text>
<text x="112" y="167.5">GPA5</text>
<text x="120.4" y="163.7">25</text>
<text x="120.4" y="166.2">26</text>
<text x="36.1" y="169.2" transform="rotate(-90 36.1 169.2)">3</text>
<text x="38.6" y="169.2" transform="rotate(-90 38.6 169.2)">2</text>
<text x="41.2" y="169.2" transform="rotate(-90 41.2 169.2)">1</text>
<text x="89.9" y="171.3">15</text>
<text x="89.9" y="168.8">16</text>
<text x="94.7" y="172.6">A0</text>
<text x="94.7" y="170">A1</text>
<text x="107.2" y="173.3" transform="rotate(-90 107.2 173.3)">VSS</text>
<text x="112" y="170">GPA6</text>
<text x="112" y="172.6">GPA7</text>
<text x="120.4" y="168.8">27</text>
<text x="120.4" y="171.3">28</text>
<text x="105.9" y="178.1" transform="rotate(-90 105.9 178.1)">10</text>
</g>
<g font-size="2.3" fill="#00f">
<text x="78.7" y="29.1">SDA</text>
<text x="128" y="29.1">Z1</text>
<text x="140.9" y="29.1">SDA</text>
<text x="189.5" y="29.1">Z15</text>
<text x="201.9" y="29.1">SDA</text>
<text x="250.5" y="29.1">Z29</text>
<text x="78.8" y="31.6">SCL</text>
<text x="128" y="34.1">Z3</text>
<text x="128" y="31.6">Z2</text>
<text x="141" y="31.6">SCL</text>
<text x="189.5" y="34.1">Z17</text>
<text x="189.5" y="31.6">Z16</text>
<text x="202" y="31.6">SCL</text>
<text x="250.5" y="34.1">Z31</text>
<text x="250.5" y="31.6">Z30</text>
<text x="25.2" y="40.5">IO12</text>
<text x="25.8" y="37.9">IO2</text>
<text x="49.5" y="37.9">SDA</text>
<text x="49.6" y="40.5">SCL</text>
<text x="128" y="41.8">Z6</text>
<text x="128" y="36.7">Z4</text>
<text x="128" y="39.2">Z5</text>
<text x="189.5" y="36.7">Z18</text>
<text x="189.5" y="41.8">Z20</text>
<text x="189.5" y="39.2">Z19</text>
<text x="250.5" y="41.8">Z34</text>
<text x="250.5" y="36.7">Z32</text>
<text x="250.5" y="39.2">Z33</text>
<text x="25.2" y="43">IO14</text>
<text x="25.8" y="45.6">IO5</text>
<text x="49.3" y="45.6">IO18</text>
<text x="49.3" y="43">IO13</text>
<text x="128" y="44.3">Z7</text>
<text x="189.5" y="44.3">Z21</text>
<text x="250.5" y="44.3">Z35</text>
<text x="23.6" y="53.2">VCCSEN</text>
<text x="25.2" y="48.1">IO33</text>
<text x="26.7" y="50.6">SD</text>
<text x="49.3" y="50.6">IO32</text>
<text x="128" y="51.9">Z8</text>
<text x="189.5" y="51.9">Z22</text>
<text x="250.5" y="51.9">Z36</text>
<text x="14.1" y="58.3">PB</text>
<text x="48.7" y="55.7">IO23</text>
<text x="127.3" y="57">Z10</text>
<text x="127.3" y="59.5">Z11</text>
<text x="128" y="54.5">Z9</text>
<text x="189.5" y="59.5">Z25</text>
<text x="189.5" y="57">Z24</text>
<text x="189.5" y="54.5">Z23</text>
<text x="250.5" y="59.5">Z39</text>
<text x="250.5" y="57">Z38</text>
<text x="250.5" y="54.5">Z37</text>
<text x="127.3" y="62.1">Z12</text>
<text x="127.3" y="64.6">Z13</text>
<text x="189.5" y="62.1">Z26</text>
<text x="189.5" y="64.6">Z27</text>
<text x="250.5" y="64.6">Z41</text>
<text x="250.5" y="62.1">Z40</text>
<text x="49.5" y="68.4">SDA</text>
<text x="127.3" y="67.2">Z14</text>
<text x="189.5" y="67.2">Z28</text>
<text x="250.5" y="67.2">Z42</text>
<text x="49.6" y="77.3">SCL</text>
<text x="15.3" y="92.6">VCCSEN</text>
<text x="79.9" y="131.9">SDA</text>
<text x="80.1" y="134.5">SCL</text>
<text x="127.1" y="137">MIO11</text>
<text x="127.1" y="134.5">MIO10</text>
<text x="127.1" y="139.5">MIO12</text>
<text x="127.1" y="142.1">MIO13</text>
<text x="127.1" y="144.6">MIO14</text>
<text x="127.1" y="147.2">MIO15</text>
<text x="127.5" y="154.8">OUT1</text>
<text x="127.5" y="159.9">OUT3</text>
<text x="127.5" y="157.3">OUT2</text>
<text x="127.5" y="167.5">OUT6</text>
<text x="127.5" y="164.9">OUT5</text>
<text x="127.5" y="162.4">OUT4</text>
<text x="127.5" y="170">OUT7</text>
</g>
<g font-size="1.2" fill="#a00000">
<text x="26.3" y="2.7">1</text>
<text x="76.3" y="2.7">2</text>
<text x="126.3" y="2.7">3</text>
<text x="176.3" y="2.7">4</text>
<text x="226.3" y="2.7">5</text>
<text x="1.9" y="26.7">A</text>
<text x="259.3" y="26.7">A</text>
<text x="1.9" y="76.7">B</text>
<text x="259.3" y="76.7">B</text>
<text x="1.8" y="126.7">C</text>
<text x="259.2" y="126.7">C</text>
<text x="1.8" y="176.7">D</text>
<text x="259.2" y="176.7">D</text>
<text x="26.3" y="196.6">1</text>
<text x="76.3" y="196.6">2</text>
<text x="126.3" y="196.6">3</text>
<text x="176.3" y="196.6">4</text>
<text x="226.3" y="196.6">5</text>
</g>
</svg>
